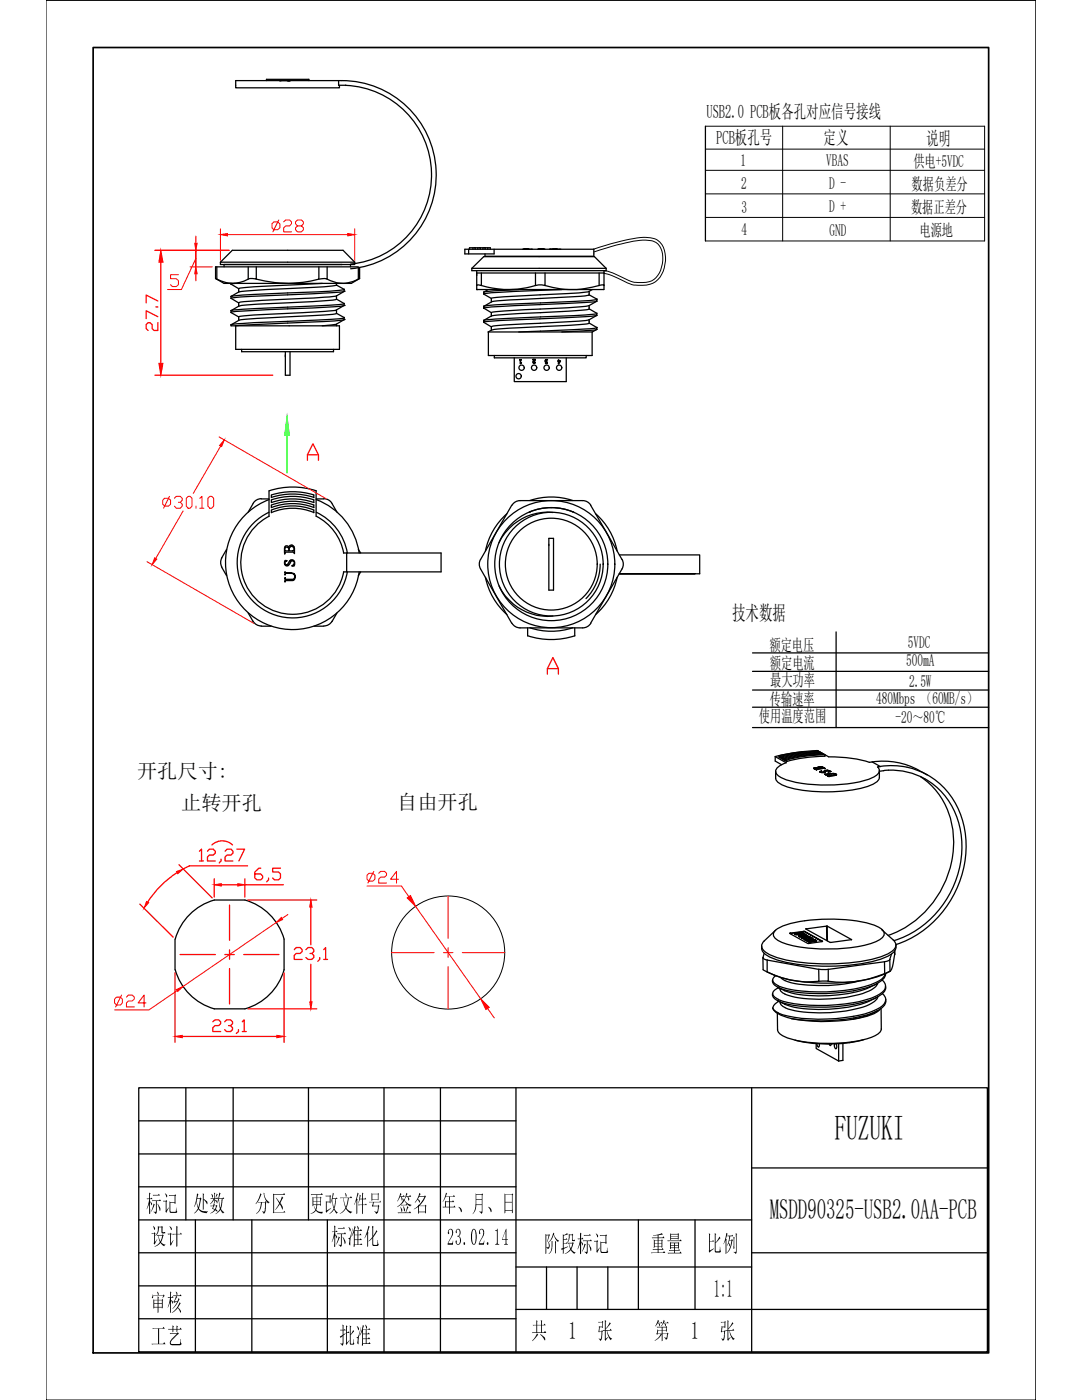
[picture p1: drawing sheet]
<svg xmlns="http://www.w3.org/2000/svg" width="216mm" height="279mm" viewBox="0 0 216 279" stroke-linecap="round" stroke-linejoin="round" font-family="sans-serif">
<g fill="none" stroke="#000" stroke-width=".25">
<path d="M53.2 16.1v-.3h8.4v.3M55.8 16.1h.1M55.9 16.1h2M55.9 16.1h.1M56 16.1h.1M56.1 16.1h.1M57.3 16.1h.1M57.4 16.1h.1M57.5 16.1h.1M57.6 16.1h.1M57.7 16.1h.1M57.8 16.1h.1"/>
<path d="M57.9 16.1h.1M67.6 16.1v.9h1.4a17.9 17.9 0 0 1 17.1 17.4 17.9 17.9 0 0 1-16.1 18.3M68.2 16.1h-21.2v1.4h20.7v-.5M68.2 16.1a18.8 18.8 0 0 1 18.8 17.9 18.8 18.8 0 0 1-17 19.6M43 55.6l1.7 1h25.4l1.7-1M43.3 53.3v2.4l-.3-.1M44 52.3v.5h26.8M44 52.3h26.8M44 52.3l2.4-2.3h22.1l2.3 2.3M46.1 59.5l4.2-.4a249.8 249.8 0 0 0 18.4-.9 4.8 4.8 0 0 1-3.9 1.1l-2.2 .2a149.1 149.1 0 0 0-14.9 .9l-.1 .7M46.1 59.2h.1M46.1 56.6v.1l.8-.1"/>
<path d="M46.1 59.2v.3M46.1 59.5l1.5 1M46.1 56.7l1.5 .9M46.1 59.1h.1M47.6 57.6v.7M49.5 53.3v2.4a6.2 6.2 0 0 1-6.2 0M51.1 53.3v2.4l-.7-.1-.9 .1M63.6 53.3v2.4a23.4 23.4 0 0 1-12.5 0M64.3 56.6l-13.7 .6-3 .4M65.3 53.3v2.4l-.5-.1-1.2 .1M67.1 59.7l-4.7 .5-13.4 .7a4.4 4.4 0 0 0-2.9 1.1M67.1 56.9l-.2 .1a75.9 75.9 0 0 1-9.8 .6l-8.1 .5a4.1 4.1 0 0 0-2.9 1l2.3-.2 9-.4a95.2 95.2 0 0 0 10.9-.6l.4-.1"/>
<path d="M67.1 59.7l1.6 .9v.4M67.1 56.6v.3M67.1 59v.7M67.1 56.9l1.6 .8M68.2 52.8h-23.5v.5M68.7 58.1h.1M68.7 57.8v.3M68.7 57.7h.1M68.7 58.1v.1M69.9 52.8v.5M70.8 52.3v.3M71.5 53.3h-28.5v2.3"/>
<path d="M71.5 53.4v2.3a6.1 6.1 0 0 1-6.2 0M71.8 55.6l-.3 .1M71.8 53.4v2.2M93.5 49.7v1M93.7 49.7v-.3h1.1v.3M94.1 53.6v.4h26.8v-.4M94.1 53.6h26.8M94.1 53.6l2.4-2.4h22.1l2.3 2.4M94.4 49.4v.3M94.6 49.4h1.2v.3M95.1 57.8h.1M95.1 54v1"/>
<path d="M95.3 49.4v.3M95.6 49.4h1.2v.3M96.1 54.5v2.5l-.6-.1-.4 .1M96.4 49.4v.3M96.5 49.4h1.3v.3M96.5 58.7l1.5 .9M97.3 49.4v.3M97.4 57.8l-.8 .5 2-.3 4.9-.2M98 59.6v.6M98.6 49.7v1h-5.8v-1h25.7v1.4h-21.7v-.4M104.3 49.7h1.8M104.3 49.7h.1"/>
<path d="M104.4 49.7h.1M104.5 49.7h.1M104.6 49.7h.1M104.7 49.7h.1M104.8 49.7h.1M104.9 49.7h.1M105 49.7h.1M105.1 49.7h.1M105.2 49.7h.1M105.3 49.7h.1M105.4 49.7h.1M105.5 49.7h.1"/>
<path d="M105.7 49.7h.1M105.8 49.7h.1M106 49.7h.1M106.8 54.5v2.5a18.8 18.8 0 0 1-10.7 0M107.3 49.7h.1M107.4 49.7h.1M107.4 49.7h1.1M107.5 49.7h.1M107.6 49.7h.1M107.7 49.7h.1M107.8 49.7h.1M107.9 49.7h.1"/>
<path d="M108 49.7h.1M108.1 49.7h.1M108.2 49.7h.1M108.3 49.7h.1M108.4 49.7h.1M108.5 49.7h.1M108.8 54.5v2.5l-.7-.1-1.3 .1M109.6 49.7h1.3M109.6 49.7h.1M109.7 49.7h.1M109.8 49.7h.1M110 49.7h.1"/>
<path d="M110.1 49.7h.1M110.2 49.7h.1M110.3 49.7h.1M110.4 49.7h.1M110.5 49.7h.1M110.6 49.7h.1M110.7 49.7h.1M110.8 49.7h.1M110.9 49.7h.8M110.9 49.7h.1M111 49.7h.1M111.1 49.7h.1"/>
<path d="M111.2 49.7h.1M111.7 49.7h.1M112.1 57.8l-14.1 .6-1.5 .3 .1-.4M117.6 58.8l-.5 .2a65.6 65.6 0 0 1-9.3 .6l-8.4 .4a3.9 3.9 0 0 0-2.8 1.1M117.6 58.2v.6M117.6 58.8l1.5 .9M118.2 57.8a3.7 3.7 0 0 1-2.7 .7l-14.9 .7-2.6 .4M119.1 59.7h.1M119.5 54.5v2.5a18.5 18.5 0 0 1-10.7 0M120.5 54.5h-25.4v3.3M120.5 57v.8h-25.4M120.5 54.5v2.5l-.1-.1-.9 .1"/>
<path d="M120.5 54v.5M46.1 64.8v.2h21.6v4.7h-20.7v-4.7M46.1 64.8h.1M46.1 62h.1M46.1 62v.4M46.1 62.4l1.5 .8M46.1 61.9v.1M47.6 63.2v.7M48.2 69.7v.5h18.3v-.5M56.9 70.8v.4M56.9 70.2v4.7h1v-4.7M64.3 65l2.8-.3v.3"/>
<path d="M67.1 62.5l-.7 .2-1.7 .2-15.7 .8a3.9 3.9 0 0 0-2.9 1.1l4.6-.4 15-.6 3-.4v.4M67.1 64.7l1.6-.9-4.2 .4-17.6 .8M67.1 62.5v-.7l-2.3 .3-14.2 .8-3 .3M67.1 62.5l1.6 .9M68.7 63.8h.1M68.7 61l-.8 .1-5.6 .4-15.1 .6-1.1 .3M68.7 60.6l-3 .3-15 .7-4.6 .4M68.7 61h.1M68.7 61l-1.6 .8M68.7 63.3v.1M68.7 60.5v.1M68.7 60.9v.1"/>
<path d="M96.5 64.3l1.5 .9M96.5 61.5l1.5 .9M96.6 61.1h-.1M97.5 66.3v4.7h20.7v-4.7M98 62.4v.7M98.6 71v.4h18.4v-.4M102.6 71.4v4.8h10.4v-4.8M103.7 71.8h.3h-.1v.7l.2-.1-.3 .2zM106.3 71.7h.5l-.2 .3a.22 .22 0 0 0-.2 .3 .22 .22 0 0 0 .3 .1l.1-.1v.1a.26 .26 0 0 1-.5-.1 .26 .26 0 0 1 .3-.3l.2-.2h-.5zM108.8 71.9l.2-.1h.3a.21 .21 0 0 0-.4 .1 .21 .21 0 0 0 .2 .3v-.1a.19 .19 0 0 0-.2 .2 .19 .19 0 0 0 .2 .2l.1-.1a.17 .17 0 0 1-.1 .2 .17 .17 0 0 1-.2-.1 .17 .17 0 0 1 .1-.2l-.2-.2zM111.4 71.8l.1 .2h.3l-.3 .6-.1-.5h-.1zM111.5 72.1h.3l-.3 .4z"/>
<path d="M117.6 63.8v.7l-.5 .1-13.4 .8a24.9 24.9 0 0 0-5.6 .5l-.7 .4h20.8M117.6 64.5l1.5 .9M117.6 61.7l-4.1 .4-14.1 .8a4 4 0 0 0-2.8 1M117.6 61.6l1.5 .9M117.6 61v.7M119.1 65.7l-7 .6M119.1 65.7v-.3l-1.5 .2-14.1 .7M119.1 62.9a5.1 5.1 0 0 1-3.6 1.2l-10.9 .5a27.4 27.4 0 0 0-6.4 .6h-.2v.7M119.1 62.9l-6.4 .5-13 .6-3.2 .3 .1-.4M119.1 62.9v-.3l-2.3 .3-17.9 .8-2.3 .2M119.1 60.1a5.1 5.1 0 0 1-3.6 1.2l-14.9 .8-2.6 .3M119.1 60.1l-2.4 .3-18.7 .9-1.5 .2v-.4"/>
<path d="M119.1 60.1v-.4l-1.5 .3-9.7 .5a83.1 83.1 0 0 0-11 .5l-.3 .1M119.1 65.7l-.9 .6M119.1 65.7h.1M119.1 62.9h.1M119.1 60.1h.1M52.1 99.6h1.6M52.1 99.5a1.88 1.88 0 0 0-1.6 1M53.7 99.7a13.4 13.4 0 0 0-3.7 23 13.4 13.4 0 0 0 21.7-8.6M54.1 98.8v.5M54.1 99.8v.5M54.2 99.8a13.2 13.2 0 0 1 8.4 0M54.2 99.3a13.7 13.7 0 0 1 8.4 0"/>
<path d="M54.2 98.8a14.1 14.1 0 0 1 8.4 0M62.6 98.8v.5M62.6 99.8v.5M63.1 99.6h1.5M63.1 98v5M63.1 99.7a13.4 13.4 0 0 1 8.6 10.7M63.1 98a15 15 0 0 0-9.4 0v5M64.6 99.5a1.88 1.88 0 0 1 1.7 1M105.7 99.9a13.4 13.4 0 0 1 8.6 0M116.2 99.9h-12.4a1.88 1.88 0 0 0-1.7 .9M116.3 99.9a1.88 1.88 0 0 1 1.6 .9M44.2 113.2l1 1.7"/>
<path d="M44.3 111.3a1.88 1.88 0 0 0 0 1.9M45.2 109.6l-1 1.7M50.5 100.5l-1 1.7M53.7 102.2a11.1 11.1 0 0 0-2 18.9 11.1 11.1 0 0 0 17.6-7M53.7 103a10.4 10.4 0 0 0-1.5 17.5 10.4 10.4 0 0 0 16.4-6.4M54.1 100.8v.5M54.1 101.8v.5M54.2 102.3a10.8 10.8 0 0 1 8.4 0M54.2 101.8a11.3 11.3 0 0 1 8.4 0M54.2 101.3a11.7 11.7 0 0 1 8.4 0M54.2 100.8a12.2 12.2 0 0 1 8.4 0M54.2 100.3a12.7 12.7 0 0 1 8.4 0"/>
<path d="M56.9 114.1l.1 .2h1a.77 .77 0 0 1 .9 .7 .77 .77 0 0 1-.6 .9h-1.3l-.1 .3v-.9l.1 .3h1.2a.61 .61 0 0 0 .6-.7 .61 .61 0 0 0-.8-.5h-1l-.1 .4zM56.9 111.9h.4a.45 .45 0 0 0-.5 .4 .45 .45 0 0 0 .4 .5l.6-.9 .4-.2a.79 .79 0 0 1 .5 1.3l-.5-.1 .3-.1 .2-.4a.43 .43 0 0 0-.4-.5 .43 .43 0 0 0-.4 .5l-.4 .5h-.5l-.2-.4zM56.9 109.1a.39 .39 0 0 1 .4-.2 .39 .39 0 0 1 .3 .4 .6 .6 0 0 1 .8-.5 .6 .6 0 0 1 .4 .8v.9l-.2-.3h-1.7l-.1 .3zM56.9 109.4a.47 .47 0 0 1 .6-.1 .47 .47 0 0 1 .1 .6h-.7zM57.9 109.1h.1a.47 .47 0 0 1 .6 .2 .47 .47 0 0 1-.2 .6h-.7v-.3zM62.6 100.8v.5M62.6 101.8v.5M63.1 103a10.4 10.4 0 0 1 5.5 7.4M63.1 102.2a11.1 11.1 0 0 1 6.2 8.2M66.3 100.5l.9 1.7M68.5 110.4h.7M69.2 110.4v3.7h-.7"/>
<path d="M69.2 110.4h18.8v3.7h-18.8M71.5 109.6l.5 .8M72 114.1l-.5 .8M95.9 111.6a1.9 1.9 0 0 0 0 1.9l6.2 10.9M96.9 115.2a13.4 13.4 0 0 0 4.3 7.4M99.6 116.9a10.8 10.8 0 0 0 10.7 6M101.2 102.5a13.4 13.4 0 0 0-4.3 7.5M102.1 100.8l-6.2 10.9M105.6 102.2h.1M109.5 108.6v.3M109.5 107.4h.9v10.4h-.9zM110.3 102.3a10.8 10.8 0 0 0-10.7 6"/>
<path d="M114.3 102.2h.1M114.3 102.1a11.3 11.3 0 0 0-8.7 .1M117.9 100.8l6.2 10.9M118.9 102.5a13.4 13.4 0 0 1 4.2 7.5M119.8 112.6a9.8 9.8 0 0 1-2.9 6.9M123.1 115.2a13.4 13.4 0 0 1-4.2 7.4M123.6 110.7h16v3.8h-16h15.1M124.1 111.6a1.9 1.9 0 0 1 0 1.9l-6.2 10.9a1.88 1.88 0 0 1-1.6 .9M49.5 122.3l1 1.7M50.5 124a1.88 1.88 0 0 0 1.6 .9M52.1 125h2M62.7 125h1.9"/>
<path d="M66.3 124a1.88 1.88 0 0 1-1.7 .9M67.2 122.3l-.9 1.7M102.1 124.4a1.88 1.88 0 0 0 1.7 .9h12.4M105.3 125.3v1.6a15 15 0 0 0 9.4 0v-1.6M105.7 125.3a13.4 13.4 0 0 0 8.6 0M154.7 151l2.2 1.2M154.7 151v.9l1.3 .7M154.8 154v1.3M155.4 150.9l.3 .1v.3l-.3-.2zM155.9 151.2h-.2M156.1 151.2l-.2-.1v.3l.2 .1M156.1 151.2v.3"/>
<path d="M156.3 151.3l.2 .2v.2l-.2-.1zM156.3 151.4l-.2 .1M156.8 151.7h-.2M156.9 152.2l-.6 .3a2.19 2.19 0 0 0-1.5 1.4M157 151.7l-.2-.1v.2l.2 .2M157 151.7v.3M160.2 150l-3 .4-2.5 .6M162.4 153.2l1.6-.2 .7 .4-1.8 .2zM162.4 153.3h.1M162.4 153.4h.1M162.5 153.3l.7-.1 .2 .2-.7 .1zM162.5 153.4l.4 .2"/>
<path d="M162.6 153.3l-.1 .1M162.6 153.3h.1M162.7 153.2l-.1 .1M162.7 153.3h.1M162.7 153.2h.2M162.9 153.2h.1M162.9 153.6h.1M163.1 149.8a38.7 38.7 0 0 0-7.6 1M163.1 153.2v.1l-.2-.1M163.1 149.8l.2 .3M163.1 149.8l2.3 1.2a26.3 26.3 0 0 1 8.1 1.1h.5M163.2 153.2l-.1 .1"/>
<path d="M163.2 153.3h.1M163.3 153.2l.6-.1 .4 .1-.8 .2zM163.3 153.3l.1 .1M163.3 153.2h.1M163.3 149.9a37.4 37.4 0 0 0-7.6 1.1M163.4 153.4h.1M163.4 153.1l-.1 .1M163.4 153.1h.1M163.5 150a36.1 36.1 0 0 0-7.6 1.1M163.5 150.1l.2 .1v.1M163.6 154h.1M163.6 154.1h.1"/>
<path d="M163.6 153.1h-.1M163.6 153.1h.1M163.7 153.1h-.1M163.7 154.1h.2M163.7 153.1h.1M163.7 153.1h.3M163.7 150.1a34.6 34.6 0 0 0-7.6 1.1M164 153.9h-.2a.24 .24 0 0 0 .2 .3 .24 .24 0 0 0 .3-.1l.3-.3 .5-.1 .6 .2-.4 .2a.17 .17 0 0 0 .2-.1 .17 .17 0 0 0 0-.2 .17 .17 0 0 0-.3 0h-.4l-.1 .3-.2 .1h-.5l-.4-.2 .4-.1-.3 .1M164 150.3l.2 .1M164 150.3a33.2 33.2 0 0 0-7.7 1M164 153.1h.1M164.1 153.2h.1"/>
<path d="M164.1 153.2h.2M164.2 150.4v.1M164.2 150.4a31.9 31.9 0 0 0-7.6 1M164.4 150.5l.2 .2v.2M164.4 150.5a30.6 30.6 0 0 0-7.6 1.1M164.5 154.1l-.6 .1M164.5 154.5l2-.1a.19 .19 0 0 1 .3 .1 .19 .19 0 0 1-.1 .2l-1.3 .3-.3-.2 1.5-.1 .2-.2-.9-.1-1.1 .2zM164.5 154.5l.3 .1M164.6 154.1l-.1 .1M164.6 150.9a29.2 29.2 0 0 0-7.6 1.1M164.6 150.6a29.2 29.2 0 0 0-7.6 1.1M164.7 154.1h-.1"/>
<path d="M164.7 154.1h.1M164.7 153.4l-1.8 .1M164.7 154h.1M164.7 153.9h.1M164.8 153.8h.1M164.8 154.6h.1M165 153.8h-.2M165.1 153.8h-.1M165.1 154.8h.1M165.1 153.8h.1M165.1 154.8l.4 .2M165.1 153.8h.3"/>
<path d="M165.4 154.9h.1M165.4 153.8h.1M165.5 153.9h.1M165.7 154l-.5 .1M165.7 154h.1M165.9 154.4l-1.1 .2M166.5 154.4h-.6M166.5 154.4l.3 .1M166.6 154.7l-1.2 .2M166.8 154.7l-.2 .1M166.8 154.6h.1M166.9 154.6l-.1 .1"/>
<path d="M174 152.1l1.7 .9-.6 .1M174.1 152.1a14.8 14.8 0 0 1 9.3 1.6M175.1 153.1l.4 .7M175.5 153.8a1.93 1.93 0 0 1-1.4 1.4 28.9 28.9 0 0 1-13.2 1.3l-2.1-.4a6 6 0 0 1-3.9-1.8l-.1-.4M175.5 153.8v1.3a2.18 2.18 0 0 1-1.7 1.6 30 30 0 0 1-17.4 .1 2.18 2.18 0 0 1-1.6-1.5M175.7 152.9a14.7 14.7 0 0 1 16.7 12.3 20.9 20.9 0 0 1-13.6 23.3M176.4 153.8l-.9 .1M176.4 153.8a13.9 13.9 0 0 1 15.1 11.3 19.8 19.8 0 0 1-13.1 22.6M183.3 153.8l1.7 .8M183.7 155a16 16 0 0 1 6.2 16.9 19.8 19.8 0 0 1-12.7 14.8M152.3 191.1l.2 .3 .6 .2M152.5 190.2l-.3 1 .1 2.3 .8 .5"/>
<path d="M152.5 187.8l-.4 .5-.1 .5M153.1 191.6l10.3 1.9v2.3a18.1 18.1 0 0 1-10.3-1.8M153.1 191.6v2.4M153.2 194a28 28 0 0 0 13.5 2.2 26.9 26.9 0 0 0 9.7-1.8M154.1 195.6v.4M154.1 198.3v.4M154.2 198.6a1.52 1.52 0 0 0 1.1 1.1M154.2 195.9a1.52 1.52 0 0 0 1.1 1.1M154.7 185.7l-2.2 2.1M154.7 185.7a15.2 15.2 0 0 1 7.7-2.1 29.9 29.9 0 0 1 12.7 1.3 1.71 1.71 0 0 1 1.3 1.8 3.9 3.9 0 0 1-2.4 1.5 33.9 33.9 0 0 1-17.3 .1 3.1 3.1 0 0 1-2.4-1.8zM154.8 194.7l-.3 .2a.86 .86 0 0 0-.3 .9 .86 .86 0 0 0 .6 .7l.5 .2M155.2 199.8a27.3 27.3 0 0 0 11.6 1.1l3.5-.5 1.7-.3 2.9-1a19.7 19.7 0 0 1-9.6 2.3 19.5 19.5 0 0 1-8.7-1z"/>
<path d="M155.2 199.8h.1M155.2 197.1a20 20 0 0 0 8 1.2 28.3 28.3 0 0 0 11.7-1.9 20.2 20.2 0 0 1-9.6 2.3 19.5 19.5 0 0 1-8.8-1zM155.2 197.1h.1M155.4 197.1l-.2 .1a1.27 1.27 0 0 0-.9 1.4l1 .8M155.4 199.8l-.4 .3a1.51 1.51 0 0 0-.8 1.1M155.7 197.3v.2M155.7 197.4a1.31 1.31 0 0 0 .9 1M155.7 200v.2M155.8 195.1a5.5 5.5 0 0 0 3.6 1.3 32.2 32.2 0 0 0 11.8-.6M157.6 186.3l3.6 2 2.8-.4M157.7 186.2l2.6-.3zM157.7 186.2l-.1 .1"/>
<path d="M157.7 186.3h.1M158.7 186.3l.6-.2 .9 .1-.6 .2-.9 .1zM158.7 186.4v.1v-.1M158.7 186.4h.1M158.7 186.5h.1M158.7 186.4l1.4-.2-.9 .2zM158.7 186.3h.1M158.8 186.4l-.1 .1M158.8 186.3h.1M158.8 186.4h.1M158.8 186.3v.1M158.9 186.3l-.1 .1"/>
<path d="M158.9 186.4l-.1 .1M158.9 186.4v.1M158.9 186.3v.1M159 186.3l-.1 .1M159.1 186.4l-.2 .1M159.1 186.2l-.1 .2M159.1 186.4v.1M159.2 186.4l-.1 .1M159.2 186.2l-.1 .1M159.2 186.2v.1M159.3 186.2l-.1 .1M159.3 186.4l-.1 .1"/>
<path d="M159.4 186.7h1.5l-.3-.2h-.2v.1v-.1h.3l.4 .2h-1.5l.1 .2h.4h-.6zM159.4 186.7v.2l.1-.1M159.4 186.2l-.1 .1M159.4 186.4l-.1 .1M159.4 186.2v.1M159.5 186.4l-.1 .1M159.5 186.9h.1M159.6 186.9h-.1M159.6 186.9h.1M159.6 186.7v.1M159.6 186.4l-.1 .1M159.6 186.7h.1"/>
<path d="M159.6 186.4v.1M159.6 186.2l-.2 .1M159.6 186.7v.1l.2-.1M159.7 186.9h-.1M159.7 186.4l-.1 .1M159.7 186.2l-.1 .1M159.7 186.9h.1M159.7 186.4v.1M159.7 186.2v.1M159.8 186.9h-.1M159.8 186.4l-.1 .1M159.8 186.1l-.1 .2"/>
<path d="M159.8 186.3v-.2v.2M159.8 186.9h.1M159.8 186.9l.1 .1zM159.8 186.7v.1M159.9 186.7h.1M159.9 186.4l-.1 .1M159.9 186.9v.1M159.9 186.4v.1M159.9 186.1v.1M159.9 186.7v.1M160 187.1h.1M160 187.1v.1z"/>
<path d="M160 187.1l.1 .1M160 186.9l-.1 .1M160 186.7l-.1 .1M160 186.4h-.1M160 186.9h.1M160 186.7v.1M160 186.4h.1M160 186.2h-.1M160.1 187.1l.3-.1 .4 .1-.6 .1zM160.1 187.2h.1M160.1 187.2l.3 .2M160.1 187.1h.1"/>
<path d="M160.1 186.9h-.1M160.1 186.3l-.1 .1M160.1 187v.2zM160.1 186.3v.1M160.1 186.2h.1M160.1 186.2l-.1 .1M160.2 186.7l-.2 .1M160.2 186.3h-.1M160.2 186.3h.1M160.2 186.4v-.2v.2M160.3 187h.1M160.3 186.7l-.1 .1"/>
<path d="M160.3 186.7v.1M160.3 186.4h.3zM160.3 186.4h.1M160.3 185.9h.3M160.3 185.9l.3 .1M160.4 187.2h.1M160.4 187l-.1 .1M160.4 187v.1v-.1M160.4 186.7l-.1 .1M160.4 186.4h.1M160.4 186.4v.1M160.4 186.7h.1"/>
<path d="M160.4 187h.1M160.5 186.4h.1M160.5 186.9v.1M160.5 186.5l-.1 .1M160.5 186.5v.1zM160.6 187.4h.1M160.6 187.4v.1zM160.6 187.5h.1M160.6 186.5l-.1 .3M160.6 186.5v.1zM160.6 186.6h.1M160.6 186.4h.1"/>
<path d="M160.7 187.5h.1M160.7 186.6h.1M160.7 186.6v.1M160.7 187.4l-.1 .1M160.7 186.9h.7l.1 .1-.7 .1zM160.7 187.1h-.2M160.7 186.9h.1M160.7 187.5v.1M160.7 187.4v.1M160.7 187.1h.1M160.7 187h.1M160.7 187l.1-.1v.1"/>
<path d="M160.8 187.5l-.1 .1M160.8 187.4l-.1 .1M160.8 187.1h.1M160.8 187.5h.1M160.8 185.4l5 2.7M160.8 185.4h.1M160.9 187.6l.1-.1v.2M160.9 187.3l-.2 .2h.4l.4-.3h.6l.1 .2-.3 .1 .2-.2-.6-.1-.2 .3h-.7l.2-.1M160.9 187.5l-.1 .1M160.9 186.9l-.1 .1M160.9 186.7l-.4 .1M160.9 185.4l4-.6 .1 2.9"/>
<path d="M160.9 185.3l-.1 .1M160.9 186.9v.1M160.9 186.7v.1M160.9 186.7h.1M161 187.6l1.6-.1 .3 .2-1.2 .3-.3-.1 1.4-.2-.4-.2-1.2 .2zM160.9 187h.1M161 186.7l.1 .1M161 187.7h.1M161 187.7h.2M161 186.9v.1M161 187.5v.1M161 187.5v.2l.1-.2"/>
<path d="M161.1 186.9l-.1 .1M161.2 187.7h.1M161.2 187.5l-.1 .1M161.2 186.9l-.1 .1M161.2 187h.1M161.2 187.7v.1M161.2 187.7v.2M161.2 187.5v.1M161.2 187.5h.1M161.2 186.9v.1M161.3 187.5l-.1 .1M161.3 187.5h.1"/>
<path d="M161.4 186.9v.1l-.1-.1-.1 .1M161.4 186.9v.1M161.4 187h.1M161.4 187.9v.1M161.4 188h.3M161.4 187.5l-.1 .1M161.4 187.5h.1M161.4 187.5v.1M161.5 187.5h.1M161.5 187.4v.1M161.5 187.4h.1M161.5 187h.1"/>
<path d="M161.5 187.3v.1M161.5 187.3h.1M161.5 187.3v.1zM161.5 187.1l-1.2 .2a.19 .19 0 0 1-.2-.1 .19 .19 0 0 1 0-.3l1-.1 .7 .3-1.4 .2M161.5 187.1h.1M161.5 187.1v.1M161.6 187.1h.1M161.6 187.2l-.1 .1M161.6 187.2h.1M161.7 188h.1M161.7 187.2l-.1 .1M161.7 187.2h.1"/>
<path d="M161.7 187.1h.1M161.7 187.1v.1M161.8 188l-.1 .1M161.8 187.2l-.1 .1M161.8 187.2h.1M161.8 187.1v.1M161.9 187.6v.1l-.7 .1v-.1v.1M161.9 187.3h.1M161.9 187.5h.1M161.9 187.6v.1M162 187.6l-.1 .1M162 187.3h.1"/>
<path d="M162.1 187.6l-.1 .1M162.1 187.3h.1M162.1 187.3v.1M162.1 187.6v.1M162.2 187.6l-.1 .1M162.2 187.6v.1M162.2 187.4v.3M162.2 187.5h-.3M162.4 187.5l-.1 .2M162.5 187.6l-.1 .1M162.5 187.6v.1M162.6 187.6l-.1 .1"/>
<path d="M162.6 187.6h.1M162.7 187.6v.1M162.7 187.8l-.9 .2M162.7 187.9l.1-.1v.1M162.7 187.7h.1M162.8 187.7h.1M162.9 187.7l-.1 .2M162.9 187.7v.2M162.9 187.7h.1M162.9 187.7v.1M163.4 193.4h1.9M164.1 187.9l-3.5-2 3.4 2"/>
<path d="M164.1 187.8l-.1 .1M164.9 184.8h.2M165.3 193.5v2.3h-1.9M165.3 193.5l11.2-1.6v2.4a20.7 20.7 0 0 1-11.2 1.5M169.9 187.5l-4.8-2.7v3M169.9 187.5h.1M169.9 187.5l-4.1 .6M175.1 196.2l-.3 .7a12 12 0 0 1-6 2.2 27.5 27.5 0 0 1-11.6-.5l-.6-.2M175.2 198.9l-.1 .3a6 6 0 0 1-3.7 2 26.6 26.6 0 0 1-14.7-.1M175.9 185.5l2.6 2.3 .3 .8M176 195.6a1.63 1.63 0 0 1 .7 1.2M176.1 198.3a1.63 1.63 0 0 1 .6 1.2"/>
<path d="M176.7 194.3l-.7 1a14.9 14.9 0 0 1-7.4 2.4 32.8 32.8 0 0 1-12.5-.6l-.8-.3M176.7 194.4a2.59 2.59 0 0 1-1.8 1.9M176.7 196.8a3 3 0 0 1-2.3 2.2 33.8 33.8 0 0 1-15.9 1.3l-2.3-.5-.9-.3M176.7 194.3v.1M176.7 196.8v.3M176.7 197.1a2.59 2.59 0 0 1-1.8 1.9M177.6 191.5l-.3 .2-.8 .2M177.9 190.4l-.4 1.1 .1 2.3-1.1 .5M178.5 190.4v-.6v.7a7.4 7.4 0 0 1-.7 3.2l-1.4 .7M178.6 190.4v.1M178.8 188.6a2.53 2.53 0 0 1-1.8 1.9 36.1 36.1 0 0 1-16.8 1.6l-1.6-.2a12.5 12.5 0 0 1-6.1-2.1l-.4-.5-.1-.5M178.8 188.6a1.76 1.76 0 0 1-1.1 1.9 23.9 23.9 0 0 1-10.5 2.3 34.1 34.1 0 0 1-13.4-1.7 2.35 2.35 0 0 1-1.8-2.3"/>
<path d="M27.7 217.1h169.3v52.7h-169.3zM103 217.1v52.7M150 217.1v52.7M154.2 201.2a1.82 1.82 0 0 0 1.1 .9M154.2 201.2a3.8 3.8 0 0 0 2.8 1.8l.9 .3M155.1 202.2l.1 3.3M155.7 200.2a1.31 1.31 0 0 0 1 .9M162.9 208.3v1l4.4 2.5M163 208.3l.1 .5 .2 .2 .2-.7M165.9 208.4l-.2 .3-.2-.3M166.8 208.3l.2 .4-.1 .5a.59 .59 0 0 1-.4-.8M167.3 208.4v3.4"/>
<path d="M168.2 208.3v3.3l-.9 .2M172.4 207.5a28.3 28.3 0 0 1-13.8 .1M173.8 202.3l-1.6 .6-2 .5M174.9 201.8a29.9 29.9 0 0 1-14 1.8l-3-.3a37 37 0 0 0 12.3 .1M174.9 201.8l-1.2 .6M174.9 201.8l.6-.3a1.97 1.97 0 0 0 1.2-2 3 3 0 0 1-2.3 2.2 30.1 30.1 0 0 1-12.8 1.6 19.9 19.9 0 0 1-6.3-1.1M175.6 201.4a9.1 9.1 0 0 1-5.4 2M175.8 201.3l.1 4.1M175.9 205.3a1.83 1.83 0 0 1-1.3 1.4 28 28 0 0 1-12.7 1.4 12.1 12.1 0 0 1-6.4-1.9l-.3-.7M150 233.1h47M27.7 256.6h75.3M27.7 250h75.3"/>
<path d="M27.7 243.5h122.3M65.3 243.5v26.3M127.4 243.5v17.8M138.7 243.5v17.8M150 250h47M27.7 263.2h75.3M103 261.3h94"/>
<circle cx="103.5" cy="75.1" r=".53"/>
<circle cx="104.1" cy="73.4" r=".53"/>
<circle cx="106.6" cy="73.4" r=".53"/>
<circle cx="109.1" cy="73.4" r=".53"/>
<circle cx="111.6" cy="73.4" r=".53"/>
<circle cx="110" cy="112.6" r="12.7"/>
<circle cx="110" cy="112.6" r="11.3"/>
<circle cx="110" cy="112.6" r="9.2"/>
<circle cx="110" cy="112.6" r="10.4"/>
</g>
<path d="M9.2 .1h197.5v279.3h-197.5z" fill="none" stroke="#000" stroke-width=".2"/>
<path d="M18.6 9.5h178.7v260.5h-178.7z" fill="none" stroke="#000" stroke-width=".34"/>
<path d="M57.3 83.1l.4 3.8h-.9z" fill="#0f0" stroke="#0f0" stroke-width=".2"/>
<path d="M57.3 83.1v11.3" fill="none" stroke="#0f0" stroke-width=".2"/>
<path d="M30.9 50h14.9M32.1 52.3v20.2M30.9 74.9h23.5M31.1 61.3h.4M31.5 64.4v1.6h-.8l-.3-.4v-.8l-.5-.4h-.4l-.3 .4v.8l.3 .4M31.5 63.2l-2.3-1.2v1.6M31.5 60.1l-2.3-1.2v1.6M61.3 91.9v-1.1l1.1-2.2 1.1 2.2v1.1M61.3 90.8h2.2M109.2 134.5v-1.1l1.1-2.2 1.1 2.2v1.1M109.2 133.4h2.2" fill="none" stroke="#f00" stroke-width=".25"/>
<g fill="#f00" stroke="#f00" stroke-width=".2">
<path d="M32.1 50l.4 2.3h-.8z"/>
<path d="M31.7 72.5h.8l-.4 2.4z"/>
</g>
<!-- layer: 0 -->
<path d="M140.8 25.2v22.9M150.2 137.7h47.1M150.2 134h47.1M150.2 130.3h47.1M166.8 126.1v19.1M150.2 141.1h47.1M150.2 145.2h47.1M48.9 179.6h-6.1a11.3 11.3 0 0 0-7.8 7.8M48.9 179.6a11.3 11.3 0 0 1 7.8 7.8M34.9 187.5v6M35 193.5a11.3 11.3 0 0 0 7.8 7.8h6.1M56.7 187.5v6a11.3 11.3 0 0 1-7.8 7.8" fill="none" stroke="#000" stroke-width=".25"/>
<g fill="none" stroke="#000" stroke-width=".2">
<path d="M140.8 25.2h55.7v22.9h-55.7M140.8 29.8h55.7M140.8 34h55.7M140.8 38.7h55.7M156.2 25.2v22.9M177.6 25.2v22.9M118.4 49.7l2.4-.7a24.1 24.1 0 0 1 9-1.5 3.2 3.2 0 0 1 2.9 3.1 5.6 5.6 0 0 1-2.4 5.9 7 7 0 0 1-6.1-.5l-2.1-1-1.6-.4M118.5 50.3a37.5 37.5 0 0 1 10.3-2.4 3 3 0 0 1 3.4 3.5 5.1 5.1 0 0 1-2.2 4.6 6.7 6.7 0 0 1-5.5-.5l-2.2-1-1-.4h-.8M140.8 43.4h55.7"/>
<circle cx="89.4" cy="190.1" r="11.3"/>
</g>
<g fill="none" stroke="#f00" stroke-width=".2">
<path d="M35.6 54.8h-1.6v.8h1.2l.4 .4v.8l-.4 .4h-.8l-.4-.4M37.9 50h4.4M37.9 53.3h4.5M39.1 51.6l-2.9 6.2h-2.8M39.1 50v3.3v-3.3M39.1 47.1v1.5M39.1 54.7v1.3M44 45.7v6.2M45.4 46.8h24M54.7 44.3h.7l.4 .4v.8l-.4 .3h-.7l-.4-.3v-.8zM55.6 43.9l-1.2 2.4M56.6 44.3l.4-.4h.8l.4 .4v.4l-.4 .4h-.8l-.4 .4v.8h1.6"/>
<path d="M59.4 45.1l-.4-.4v-.4l.4-.4h.8l.3 .4v.4l-.3 .4h-.8l-.4 .4v.3l.4 .5h.8l.3-.5v-.3l-.3-.4M70.8 45.7v6.3M32.5 99.8l.4-.4h.7l.4 .4v.8l-.4 .4h-.7l-.4-.4zM33.8 99.1l-1.2 2.3M34.8 99.4l.4-.3h.8l.4 .3v.4l-.4 .4h-.4M37.5 99.1h.4l.4 .3v1.6l-.4 .4h-.4l-.3-.4v-1.6zM39.9 99.4l.4-.3v2.3M41.5 99.4l.4-.3h.3l.4 .3v1.6l-.4 .4h-.3l-.4-.4zM43.7 87.2l21.4 12.3M44 89l-5.4 9.5M29.3 112.1l21.4 12.3M36 100.2l.4 .4v.4l-.4 .4h-.8l-.4-.4"/>
<path d="M36.5 102l-5.4 9.5M39.1 101v.4M39.9 101.4h.8M73.2 176.8h6.9l1.5 2.1M73.2 174.7l.4-.4h.8l.4 .4v.8l-.4 .4h-.8l-.4-.4zM74.6 173.9l-1.2 2.3M75.6 174.3l.3-.4h.9l.3 .4v.4l-.3 .3h-.9l-.3 .5v.7h1.5M79.5 175.5h-1.6l1.2-1.6v2.3M89.4 178.8v8.5M22.9 199.4l.3-.4h.8l.4 .4v.8l-.4 .4h-.8l-.3-.4zM24.3 198.6l-1.2 2.4M25.2 199l.4-.4h.8l.4 .4v.4l-.4 .4h-.8l-.4 .4v.8h1.6"/>
<path d="M35.3 197.7l-5.6 3.8h-6.8M55.1 184.1l-18.6 12.8M57.4 182.5l-1.1 .8M78.1 190.1h8.5M82.9 180.9l13 18.4M88.5 190.1h1.9M89.4 189.1v2M89.4 192.9v8.5M92.2 190.1h8.5M29.1 200.2h-1.5l1.1-1.6v2.4M97.3 201.3l1.3 1.9"/>
</g>
<g fill="#f00" stroke="#f00" stroke-width=".2">
<path d="M95.9 199.3l1.7 1.7-.7 .5z"/>
<path d="M81.2 179.2l.7-.5 1 2.2z"/>
<path d="M42.8 176.6l1.4-.2v.4z"/>
<path d="M47.5 176.4l1.4 .2-1.4 .2z"/>
<path d="M34.9 206.8l1.5-.2v.5z"/>
<path d="M55.2 206.6l1.5 .2-1.5 .3z"/>
<path d="M62 179.6l.3 1.4h-.5z"/>
<path d="M61.8 199.9h.5l-.3 1.4z"/>
<path d="M35.2 173.9l1.3-.5-1 1z"/>
<path d="M29.3 179.9l.4 .2-1 1.1z"/>
<path d="M55.1 184.1l1-1 .3 .4z"/>
<path d="M35.2 197.5l1.3-.6-1 1z"/>
<path d="M44 46.8l1.4-.2v.5z"/>
<path d="M69.4 46.6l1.4 .2-1.4 .3z"/>
<path d="M38.9 48.6h.4l-.2 1.4z"/>
<path d="M39.1 53.3l.2 1.4h-.4z"/>
<path d="M30.9 111.3l.4 .3-.9 1.1z"/>
<path d="M44.7 87.8l-.5 1.3-.4-.2z"/>
</g>
<g fill="none" stroke="#f00" stroke-width=".25">
<path d="M35.4 174.1a19.4 19.4 0 0 0-5.9 5.9M35.7 172.6l6.6 6.6M39.8 169.9l.4-.4v2.3M39.8 171.8h.8M41.4 169.9l.4-.4h.7l.5 .4v.4l-.5 .3h-.7l-.4 .4v.8h1.6M42.3 168.6a2.98 2.98 0 0 1 4.1 0M42.8 175.4v3.6M44.1 171.5v.3l-.4 .4M44.2 176.6h3.3M44.9 169.9l.4-.4h.8l.4 .4v.4l-.4 .3h-.8l-.4 .4v.8h1.6M47.2 169.5h1.6l-1.1 2.3M48.9 175.4v3.6"/>
<path d="M48.9 176.6h7.7M49.4 172.8h-11.6l-1.2 .6M49.4 179.6h13.8M52 173.3h-.4l-.8 .7v1.2l.5 .4h.7l.4-.4v-.4l-.4-.4h-1.2M53.6 175.2v.4l-.4 .4M56 173.3h-1.6v.7h1.2l.4 .4v.8l-.4 .4h-.8l-.4-.4M27.9 180.4l6.6 6.6M34.9 194.1v13.9M35.9 190.5h7.1M44.9 190.5h1.8M45.8 180.6v7.1M45.8 189.6v1.8"/>
<path d="M45.8 193.3v7.1M48.6 190.5h7.1M56.7 194.1v13.9M58.7 189.5l.4-.4h.8l.4 .4v.4l-.4 .4h-.8l-.4 .4v.8h1.6M61 189.5l.5-.4h.7l.4 .4v.4l-.4 .4h-.4M62 181v7.6M62 192.4v7.5M62.2 190.3l.4 .4v.4l-.4 .4h-.7l-.5-.4M63.8 191.1v.4l-.4 .4M64.6 189.5l.4-.4v2.4M64.6 191.5h.8M36.4 206.8h18.8"/>
<path d="M42.5 203.9l.4-.4h.7l.4 .4v.4l-.4 .4h-.7l-.4 .4v.8h1.5M44.8 203.9l.4-.4h.8l.4 .4v.4l-.4 .4h-.4M46 204.7l.4 .4v.4l-.4 .4h-.8l-.4-.4M47.6 205.5v.4l-.4 .3M48.3 203.9l.4-.4v2.4M48.3 205.9h.8M49.4 201.3h13.8"/>
</g>
<g fill="none" stroke="#000" stroke-width=".25">
<path d="M37.1 217.1v26.4M46.5 217.1v26.4M61.6 217.1v26.4M76.6 217.1v52.7M87.9 217.1v52.7M27.7 223.7h75.3M27.7 230.3h75.3M27.7 236.9h75.3M39 243.5v26.3M50.2 243.5v26.3M103 252.9h47M109.1 252.9v8.4"/>
<path d="M115.1 252.9v8.4M121.3 252.9v8.4"/>
</g>
<text font-size="7" x="166.5" y="227.5">FUZUKI</text>
<text font-size="5.6" x="153.6" y="243.4">MSDD90325-USB2.0AA-PCB</text>
<g font-size="4.9">
<text x="142.5" y="258.8">1:1</text>
<text x="113.4" y="267.3">1</text>
<text x="137.9" y="267.3">1</text>
</g>
<g font-size="4.7">
<text x="29.1" y="241.9">标记</text>
<text x="38.5" y="241.9">处数</text>
<text x="50.8" y="241.8">分区</text>
<text x="61.8" y="241.9">更改文件号</text>
<text x="79.1" y="241.9">签名</text>
<text x="88.2" y="241.9">年、月、日</text>
<text x="30.1" y="248.4">设计</text>
<text x="66" y="248.5">标准化</text>
<text x="89.2" y="248.5">23.02.14</text>
<text x="108.6" y="249.9">阶段标记</text>
<text x="129.8" y="249.9">重量</text>
<text x="141" y="249.8">比例</text>
<text x="30" y="261.6">审核</text>
<text x="30.1" y="268.3">工艺</text>
<text x="67.7" y="268.2">批准</text>
<text x="106" y="267.2">共</text>
<text x="119.1" y="267.2">张</text>
<text x="130.5" y="267.2">第</text>
<text x="143.6" y="267.2">张</text>
</g>
<g font-size="4">
<text x="146.1" y="123.7">技术数据</text>
<text x="27.3" y="155.3">开孔尺寸:</text>
<text x="36.2" y="161.6">止转开孔</text>
<text x="79.2" y="161.5">自由开孔</text>
</g>
<g font-size="3.7">
<text x="141" y="23.6">USB2.0 PCB板各孔对应信号接线</text>
<text x="142.9" y="28.8">PCB板孔号</text>
<text x="164.3" y="28.8">定义</text>
<text x="184.8" y="28.9">说明</text>
</g>
<g font-size="3.4">
<text x="147.8" y="33.1">1</text>
<text x="164.8" y="33.1">VBAS</text>
<text x="182.2" y="33.4">供电+5VDC</text>
<text x="147.9" y="37.7">2</text>
<text x="165.5" y="37.8">D -</text>
<text x="181.9" y="37.8">数据负差分</text>
<text x="148" y="42.4">3</text>
<text x="148" y="46.9">4</text>
<text x="165.5" y="42.3">D +</text>
<text x="165.5" y="47">GND</text>
<text x="181.8" y="42.4">数据正差分</text>
<text x="183.5" y="47.2">电源地</text>
<text x="153.5" y="129.8">额定电压</text>
<text x="181.2" y="129.2">5VDC</text>
<text x="153.6" y="133.5">额定电流</text>
<text x="153.7" y="136.9">最大功率</text>
<text x="180.8" y="133">500mA</text>
<text x="181.4" y="137.1">2.5W</text>
<text x="153.6" y="140.7">传输速率</text>
<text x="174.8" y="140.5">480Mbps （60MB/s）</text>
<text x="151.4" y="144.2">使用温度范围</text>
<text x="178.7" y="144.3">-20～80℃</text>
</g>
</svg>
